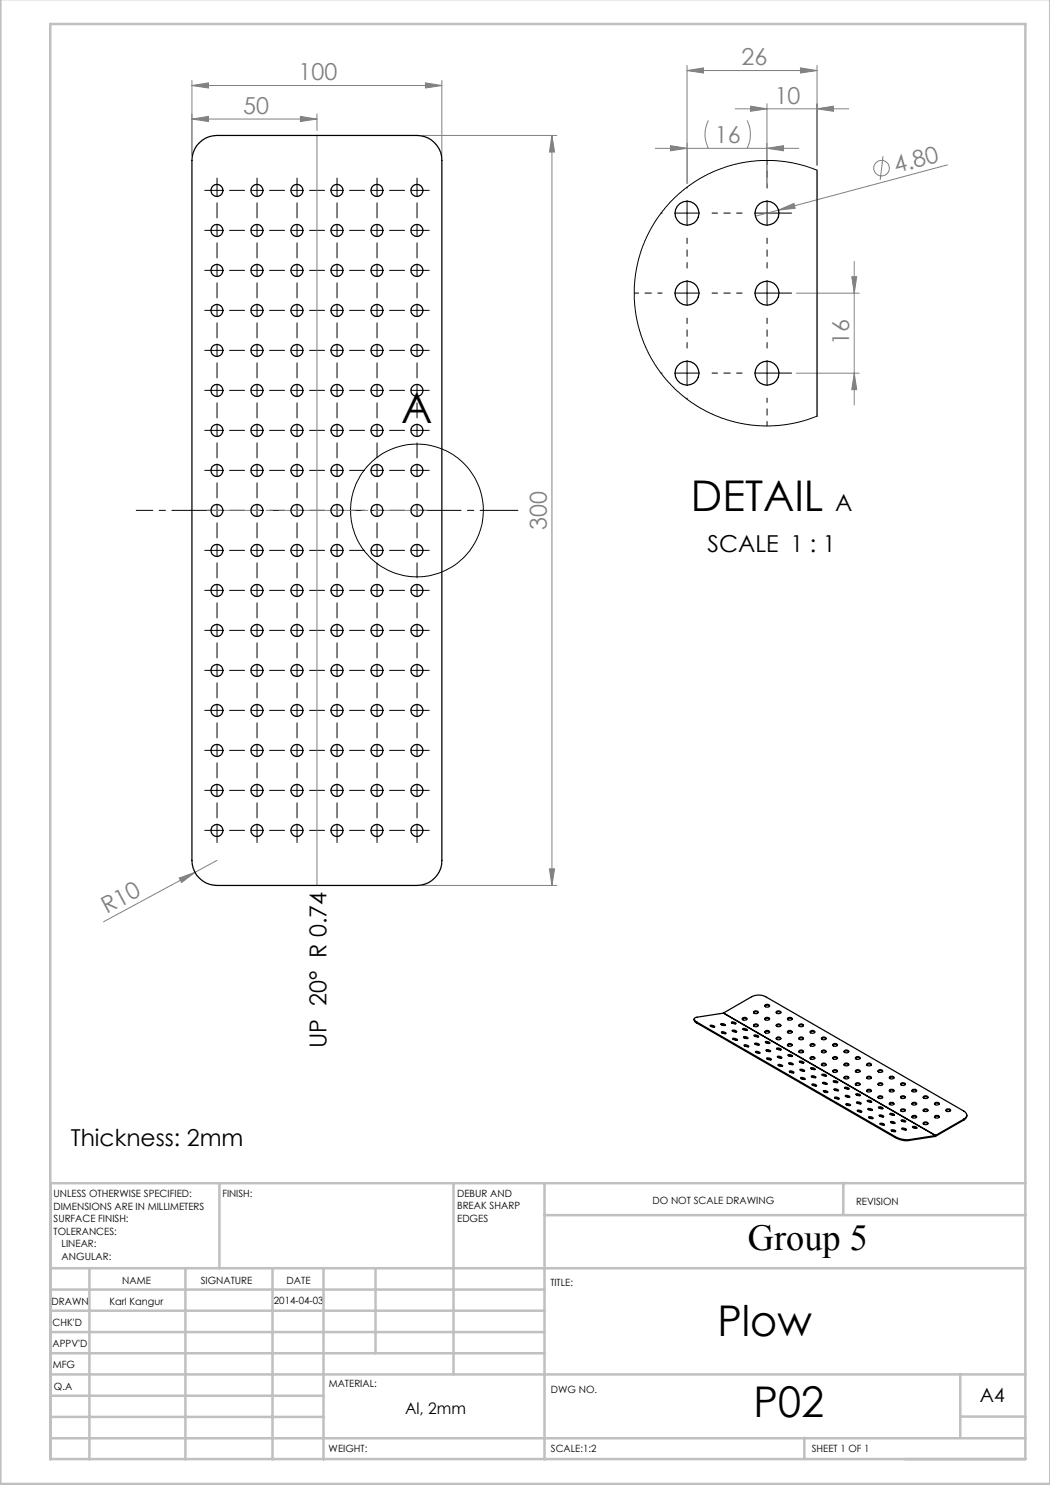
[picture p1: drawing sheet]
<svg xmlns="http://www.w3.org/2000/svg" width="210mm" height="297mm" viewBox="0 0 210 297" stroke-linecap="round" stroke-linejoin="round" font-family="sans-serif">
<g fill="none" stroke="#808080" stroke-width=".2">
<path d="M38.4 17.1l3.3-.5v1zM38.4 16.1v15M38.4 17.1h50M85.1 16.6l3.3 .5-3.3 .5zM88.4 16.1v15M137.4 14.1l3.3-.5v1zM137.4 13.1v23.6M137.4 14.1h26M160.1 13.6l3.3 .5-3.3 .5zM163.4 13.1v20M38.4 23.8l3.3-.5v1zM38.4 23.8h25"/>
<path d="M60.1 23.3l3.3 .5-3.3 .5zM63.4 27.1v150M63.4 22.8v3.3M84.4 27.1h27M110.4 27.1l.5 3.3h-1zM110.4 27.1v150M131.1 29.7h28.6M134.1 29.1l3.3 .6-3.3 .5zM141.7 24.1a6.1 6.1 0 0 0 0 5.6M147 21.8h22.8M149.4 24.1a6.4 6.4 0 0 1 0 5.6M150.1 21.2l3.3 .6-3.3 .5z"/>
<path d="M153.4 29.7l3.3-.6v1.1zM153.4 20.7v16M163.4 21.8l3.3-.6v1.1zM176.6 31.3l-.6 4.7M189.5 33l-33.8 9M155.7 42l3.1-1.3 .2 1zM155.7 42l-4.6 1.2M159.3 58.6h12.5M170.4 55.3h.9l-.4 3.3zM170.9 52.3v28.7M159.3 74.6h12.5M170.9 74.6l.4 3.3h-.9z"/>
<path d="M35.8 175.6l3.2-1.1-2.7 2zM39 174.5l-18.3 9.9M43.4 172.1l-4.4 2.4M84.4 177.1h27M109.9 173.8h1l-.5 3.3z"/>
<circle cx="176.3" cy="33.6" r="1.55"/>
</g>
<g fill="none" stroke="#000" stroke-width=".2">
<path d="M42.1 158.1h2.5M43.4 156.8v2.5"/>
<circle cx="83.4" cy="102.1" r="13.3"/>
</g>
<g fill="none" stroke="#000" stroke-width=".2" stroke-dasharray="15.2 1.3 1.3 1.3">
<path d="M42.2 38.1h-1.2M43.4 38.1h1.3M43.4 38.1v-1.3M43.4 38.1h-1.2M43.4 38.1v1.2M43.4 36.8v-1.2M45.9 38.1h3M51.4 38.1h1.3M51.4 38.1v-1.3M51.4 38.1h-1.2M51.4 38.1v1.2M51.4 36.8v-1.2"/>
<path d="M53.9 38.1h3M59.4 38.1h1.3M59.4 38.1v-1.3M59.4 38.1h-1.2M59.4 38.1v1.2M59.4 36.8v-1.2M61.9 38.1h3M67.4 38.1h1.3M67.4 38.1v-1.3M67.4 38.1h-1.2M67.4 38.1v1.2M67.4 36.8v-1.2"/>
<path d="M69.9 38.1h3M75.4 38.1h1.3M75.4 38.1v-1.3M75.4 38.1h-1.2M75.4 38.1v1.2M75.4 36.8v-1.2M77.9 38.1h3M83.4 38.1h1.3M83.4 38.1v-1.3M83.4 38.1h-1.2M83.4 38.1v1.2M83.4 36.8v-1.2"/>
<path d="M84.7 38.1h1.2M137.4 37.4v.2M42.2 54.1h-1.2M42.2 46.1h-1.2M43.4 54.1h1.3M43.4 54.1v-1.3M43.4 54.1h-1.2M43.4 54.1v1.2M43.4 46.1h1.3M43.4 46.1v-1.3M43.4 46.1h-1.2M43.4 46.1v1.2"/>
<path d="M43.4 40.6v3M43.4 48.6v3M43.4 56.6v3M45.9 46.1h3M45.9 54.1h3M51.4 54.1h1.3M51.4 54.1v-1.3M51.4 54.1h-1.2M51.4 54.1v1.2M51.4 46.1h1.3M51.4 46.1v-1.3M51.4 46.1h-1.2"/>
<path d="M51.4 46.1v1.2M51.4 40.6v3M51.4 48.6v3M51.4 56.6v3M53.9 46.1h3M53.9 54.1h3M59.4 54.1h1.3M59.4 54.1v-1.3M59.4 54.1h-1.2M59.4 54.1v1.2M59.4 46.1h1.3M59.4 46.1v-1.3"/>
<path d="M59.4 46.1h-1.2M59.4 46.1v1.2M59.4 40.6v3M59.4 48.6v3M59.4 56.6v3M61.9 46.1h3M61.9 54.1h3M67.4 54.1h1.3M67.4 54.1v-1.3M67.4 54.1h-1.2M67.4 54.1v1.2M67.4 46.1h1.3"/>
<path d="M67.4 46.1v-1.3M67.4 46.1h-1.2M67.4 46.1v1.2M67.4 40.6v3M67.4 48.6v3M67.4 56.6v3M69.9 46.1h3M69.9 54.1h3M75.4 54.1h1.3M75.4 54.1v-1.3M75.4 54.1h-1.2M75.4 54.1v1.2"/>
<path d="M75.4 46.1h1.3M75.4 46.1v-1.3M75.4 46.1h-1.2M75.4 46.1v1.2M75.4 40.6v3M75.4 48.6v3M75.4 56.6v3M77.9 46.1h3M77.9 54.1h3M83.4 54.1h1.3M83.4 54.1v-1.3M83.4 54.1h-1.2"/>
<path d="M83.4 54.1v1.2M83.4 46.1h1.3M83.4 46.1v-1.3M83.4 46.1h-1.2M83.4 46.1v1.2M83.4 40.6v3M83.4 48.6v3M83.4 56.6v3M84.7 54.1h1.2M84.7 46.1h1.2M132.2 42.6h.2M137.4 58.6h2.5"/>
<path d="M137.4 58.6v-2.5M137.4 58.6h-2.5M137.4 58.6v2.5M137.4 42.6h2.5M137.4 42.6v-2.5M137.4 42.6h-2.5M137.4 42.6v2.5M153.4 58.6h2.5M153.4 58.6v-2.5M153.4 58.6h-2.5M153.4 58.6v2.5M153.4 42.6h2.5"/>
<path d="M153.4 42.6v-2.5M153.4 42.6h-2.5M153.4 42.6v2.5M155.9 58.6h2.4M155.9 42.6h2.4M42.2 78.1h-1.2M42.2 70.1h-1.2M42.2 62.1h-1.2M43.4 78.1h1.3M43.4 78.1v-1.3M43.4 78.1h-1.2M43.4 78.1v1.2"/>
<path d="M43.4 70.1h1.3M43.4 70.1v-1.3M43.4 70.1h-1.2M43.4 70.1v1.2M43.4 62.1h1.3M43.4 62.1v-1.3M43.4 62.1h-1.2M43.4 62.1v1.2M43.4 64.6v3M43.4 72.6v3M45.9 62.1h3M45.9 70.1h3"/>
<path d="M45.9 78.1h3M51.4 78.1h1.3M51.4 78.1v-1.3M51.4 78.1h-1.2M51.4 78.1v1.2M51.4 70.1h1.3M51.4 70.1v-1.3M51.4 70.1h-1.2M51.4 70.1v1.2M51.4 62.1h1.3M51.4 62.1v-1.3M51.4 62.1h-1.2"/>
<path d="M51.4 62.1v1.2M51.4 64.6v3M51.4 72.6v3M53.9 62.1h3M53.9 70.1h3M53.9 78.1h3M59.4 78.1h1.3M59.4 78.1v-1.3M59.4 78.1h-1.2M59.4 78.1v1.2M59.4 70.1h1.3M59.4 70.1v-1.3"/>
<path d="M59.4 70.1h-1.2M59.4 70.1v1.2M59.4 62.1h1.3M59.4 62.1v-1.3M59.4 62.1h-1.2M59.4 62.1v1.2M59.4 64.6v3M59.4 72.6v3M61.9 62.1h3M61.9 70.1h3M61.9 78.1h3M67.4 78.1h1.3"/>
<path d="M67.4 78.1v-1.3M67.4 78.1h-1.2M67.4 78.1v1.2M67.4 70.1h1.3M67.4 70.1v-1.3M67.4 70.1h-1.2M67.4 70.1v1.2M67.4 62.1h1.3M67.4 62.1v-1.3M67.4 62.1h-1.2M67.4 62.1v1.2M67.4 64.6v3"/>
<path d="M67.4 72.6v3M69.9 62.1h3M69.9 70.1h3M69.9 78.1h3M75.4 78.1h1.3M75.4 78.1v-1.3M75.4 78.1h-1.2M75.4 78.1v1.2M75.4 70.1h1.3M75.4 70.1v-1.3M75.4 70.1h-1.2M75.4 70.1v1.2"/>
<path d="M75.4 62.1h1.3M75.4 62.1v-1.3M75.4 62.1h-1.2M75.4 62.1v1.2M75.4 64.6v3M75.4 72.6v3M77.9 62.1h3M77.9 70.1h3M77.9 78.1h3M83.4 78.1h1.3M83.4 78.1v-1.3M83.4 78.1h-1.2"/>
<path d="M83.4 78.1v1.2M83.4 70.1h1.3M83.4 70.1v-1.3M83.4 70.1h-1.2M83.4 70.1v1.2M83.4 62.1h1.3M83.4 62.1v-1.3M83.4 62.1h-1.2M83.4 62.1v1.2M83.4 64.6v3M83.4 72.6v3M84.7 78.1h1.2"/>
<path d="M84.7 70.1h1.2M84.7 62.1h1.2M132.2 74.6h.2M137.4 74.6h2.5M137.4 74.6v-2.5M137.4 74.6h-2.5M137.4 74.6v2.5M137.4 79.6v.2M153.4 74.6h2.5M153.4 74.6v-2.5M153.4 74.6h-2.5M153.4 74.6v2.5"/>
<path d="M155.9 74.6h2.4M42.2 94.1h-1.2M42.2 86.1h-1.2M43.4 94.1h1.3M43.4 94.1v-1.3M43.4 94.1h-1.2M43.4 94.1v1.2M43.4 86.1h1.3M43.4 86.1v-1.3M43.4 86.1h-1.2M43.4 86.1v1.2M43.4 80.6v3"/>
<path d="M43.4 88.6v3M43.4 96.6v3M45.9 86.1h3M45.9 94.1h3M51.4 94.1h1.3M51.4 94.1v-1.3M51.4 94.1h-1.2M51.4 94.1v1.2M51.4 86.1h1.3M51.4 86.1v-1.3M51.4 86.1h-1.2M51.4 86.1v1.2"/>
<path d="M51.4 80.6v3M51.4 88.6v3M51.4 96.6v3M53.9 86.1h3M53.9 94.1h3M59.4 94.1h1.3M59.4 94.1v-1.3M59.4 94.1h-1.2M59.4 94.1v1.2M59.4 86.1h1.3M59.4 86.1v-1.3M59.4 86.1h-1.2"/>
<path d="M59.4 86.1v1.2M59.4 80.6v3M59.4 88.6v3M59.4 96.6v3M61.9 86.1h3M61.9 94.1h3M67.4 94.1h1.3M67.4 94.1v-1.3M67.4 94.1h-1.2M67.4 94.1v1.2M67.4 86.1h1.3M67.4 86.1v-1.3"/>
<path d="M67.4 86.1h-1.2M67.4 86.1v1.2M67.4 80.6v3M67.4 88.6v3M67.4 96.6v3M69.9 86.1h3M69.9 94.1h3M75.4 94.1h1.3M75.4 94.1v-1.3M75.4 94.1h-1.2M75.4 94.1v1.2M75.4 86.1h1.3"/>
<path d="M75.4 86.1v-1.3M75.4 86.1h-1.2M75.4 86.1v1.2M75.4 80.6v3M75.4 88.6v3M75.4 96.6v3M77.9 86.1h3M77.9 94.1h3M83.4 94.1h1.3M83.4 94.1v-1.3M83.4 94.1h-1.2M83.4 94.1v1.2"/>
<path d="M83.4 86.1h1.3M83.4 86.1v-1.3M83.4 86.1h-1.2M83.4 86.1v1.2M83.4 80.6v3M83.4 88.6v3M83.4 96.6v3M84.7 94.1h1.2M84.7 86.1h1.2M42.2 118.1h-1.2M42.2 110.1h-1.2M43.4 118.1h1.3"/>
<path d="M43.4 118.1v-1.3M43.4 118.1h-1.2M43.4 118.1v1.2M43.4 110.1h1.3M43.4 110.1v-1.3M43.4 110.1h-1.2M43.4 110.1v1.2M43.4 102.1h1.3M43.4 102.1v-1.3M43.4 102.1h-1.2M43.4 102.1v1.2M43.4 104.6v3"/>
<path d="M43.4 112.6v3M45.9 102.1h3M45.9 110.1h3M45.9 118.1h3M51.4 118.1h1.3M51.4 118.1v-1.3M51.4 118.1h-1.2M51.4 118.1v1.2M51.4 110.1h1.3M51.4 110.1v-1.3M51.4 110.1h-1.2M51.4 110.1v1.2"/>
<path d="M51.4 102.1h1.3M51.4 102.1v-1.3M51.4 102.1h-1.2M51.4 102.1v1.2M51.4 104.6v3M51.4 112.6v3M53.9 102.1h3M53.9 110.1h3M53.9 118.1h3M59.4 118.1h1.3M59.4 118.1v-1.3M59.4 118.1h-1.2"/>
<path d="M59.4 118.1v1.2M59.4 110.1h1.3M59.4 110.1v-1.3M59.4 110.1h-1.2M59.4 110.1v1.2M59.4 102.1h1.3M59.4 102.1v-1.3M59.4 102.1h-1.2M59.4 102.1v1.2M59.4 104.6v3M59.4 112.6v3M61.9 102.1h3"/>
<path d="M61.9 110.1h3M61.9 118.1h3M67.4 118.1h1.3M67.4 118.1v-1.3M67.4 118.1h-1.2M67.4 118.1v1.2M67.4 110.1h1.3M67.4 110.1v-1.3M67.4 110.1h-1.2M67.4 110.1v1.2M67.4 102.1h1.3M67.4 102.1v-1.3"/>
<path d="M67.4 102.1h-1.2M67.4 102.1v1.2M67.4 104.6v3M67.4 112.6v3M69.9 102.1h3M69.9 110.1h3M69.9 118.1h3M75.4 118.1h1.3M75.4 118.1v-1.3M75.4 118.1h-1.2M75.4 118.1v1.2M75.4 110.1h1.3"/>
<path d="M75.4 110.1v-1.3M75.4 110.1h-1.2M75.4 110.1v1.2M75.4 102.1h1.3M75.4 102.1v-1.3M75.4 102.1h-1.2M75.4 102.1v1.2M75.4 104.6v3M75.4 112.6v3M77.9 102.1h3M77.9 110.1h3M77.9 118.1h3"/>
<path d="M83.4 118.1h1.3M83.4 118.1v-1.3M83.4 118.1h-1.2M83.4 118.1v1.2M83.4 110.1h1.3M83.4 110.1v-1.3M83.4 110.1h-1.2M83.4 110.1v1.2M83.4 102.1h1.3M83.4 102.1v-1.3M83.4 102.1h-1.2M83.4 102.1v1.2"/>
<path d="M83.4 104.6v3M83.4 112.6v3M84.7 118.1h1.2M84.7 110.1h1.2M42.2 134.1h-1.2M42.2 126.1h-1.2M43.4 134.1h1.3M43.4 134.1v-1.3M43.4 134.1h-1.2M43.4 134.1v1.2M43.4 126.1h1.3M43.4 126.1v-1.3"/>
<path d="M43.4 126.1h-1.2M43.4 126.1v1.2M43.4 120.6v3M43.4 128.6v3M43.4 136.6v3M45.9 126.1h3M45.9 134.1h3M51.4 134.1h1.3M51.4 134.1v-1.3M51.4 134.1h-1.2M51.4 134.1v1.2M51.4 126.1h1.3"/>
<path d="M51.4 126.1v-1.3M51.4 126.1h-1.2M51.4 126.1v1.2M51.4 120.6v3M51.4 128.6v3M51.4 136.6v3M53.9 126.1h3M53.9 134.1h3M59.4 134.1h1.3M59.4 134.1v-1.3M59.4 134.1h-1.2M59.4 134.1v1.2"/>
<path d="M59.4 126.1h1.3M59.4 126.1v-1.3M59.4 126.1h-1.2M59.4 126.1v1.2M59.4 120.6v3M59.4 128.6v3M59.4 136.6v3M61.9 126.1h3M61.9 134.1h3M67.4 134.1h1.3M67.4 134.1v-1.3M67.4 134.1h-1.2"/>
<path d="M67.4 134.1v1.2M67.4 126.1h1.3M67.4 126.1v-1.3M67.4 126.1h-1.2M67.4 126.1v1.2M67.4 120.6v3M67.4 128.6v3M67.4 136.6v3M69.9 126.1h3M69.9 134.1h3M75.4 134.1h1.3M75.4 134.1v-1.3"/>
<path d="M75.4 134.1h-1.2M75.4 134.1v1.2M75.4 126.1h1.3M75.4 126.1v-1.3M75.4 126.1h-1.2M75.4 126.1v1.2M75.4 120.6v3M75.4 128.6v3M75.4 136.6v3M77.9 126.1h3M77.9 134.1h3M83.4 134.1h1.3"/>
<path d="M83.4 134.1v-1.3M83.4 134.1h-1.2M83.4 134.1v1.2M83.4 126.1h1.3M83.4 126.1v-1.3M83.4 126.1h-1.2M83.4 126.1v1.2M83.4 120.6v3M83.4 128.6v3M83.4 136.6v3M84.7 134.1h1.2M84.7 126.1h1.2"/>
<path d="M42.2 158.1h-1.2M42.2 150.1h-1.2M42.2 142.1h-1.2M43.4 150.1h1.3M43.4 150.1v-1.3M43.4 150.1h-1.2M43.4 150.1v1.2M43.4 142.1h1.3M43.4 142.1v-1.3M43.4 142.1h-1.2M43.4 142.1v1.2M43.4 144.6v3"/>
<path d="M43.4 152.6v3M45.9 142.1h3M45.9 150.1h3M45.9 158.1h3M51.4 158.1h1.3M51.4 158.1v-1.3M51.4 158.1h-1.2M51.4 158.1v1.2M51.4 150.1h1.3M51.4 150.1v-1.3M51.4 150.1h-1.2M51.4 150.1v1.2"/>
<path d="M51.4 142.1h1.3M51.4 142.1v-1.3M51.4 142.1h-1.2M51.4 142.1v1.2M51.4 144.6v3M51.4 152.6v3M53.9 142.1h3M53.9 150.1h3M53.9 158.1h3M59.4 158.1h1.3M59.4 158.1v-1.3M59.4 158.1h-1.2"/>
<path d="M59.4 158.1v1.2M59.4 150.1h1.3M59.4 150.1v-1.3M59.4 150.1h-1.2M59.4 150.1v1.2M59.4 142.1h1.3M59.4 142.1v-1.3M59.4 142.1h-1.2M59.4 142.1v1.2M59.4 144.6v3M59.4 152.6v3M61.9 142.1h3"/>
<path d="M61.9 150.1h3M61.9 158.1h3M67.4 158.1h1.3M67.4 158.1v-1.3M67.4 158.1h-1.2M67.4 158.1v1.2M67.4 150.1h1.3M67.4 150.1v-1.3M67.4 150.1h-1.2M67.4 150.1v1.2M67.4 142.1h1.3M67.4 142.1v-1.3"/>
<path d="M67.4 142.1h-1.2M67.4 142.1v1.2M67.4 144.6v3M67.4 152.6v3M69.9 142.1h3M69.9 150.1h3M69.9 158.1h3M75.4 158.1h1.3M75.4 158.1v-1.3M75.4 158.1h-1.2M75.4 158.1v1.2M75.4 150.1h1.3"/>
<path d="M75.4 150.1v-1.3M75.4 150.1h-1.2M75.4 150.1v1.2M75.4 142.1h1.3M75.4 142.1v-1.3M75.4 142.1h-1.2M75.4 142.1v1.2M75.4 144.6v3M75.4 152.6v3M77.9 142.1h3M77.9 150.1h3M77.9 158.1h3"/>
<path d="M83.4 158.1h1.3M83.4 158.1v-1.3M83.4 158.1h-1.2M83.4 158.1v1.2M83.4 150.1h1.3M83.4 150.1v-1.3M83.4 150.1h-1.2M83.4 150.1v1.2M83.4 142.1h1.3M83.4 142.1v-1.3M83.4 142.1h-1.2M83.4 142.1v1.2"/>
<path d="M83.4 144.6v3M83.4 152.6v3M84.7 158.1h1.2M84.7 150.1h1.2M84.7 142.1h1.2M42.2 166.1h-1.2M43.4 166.1h1.3M43.4 166.1v-1.3M43.4 166.1h-1.2M43.4 166.1v1.2M43.4 167.3v1.2M43.4 160.6v3"/>
<path d="M45.9 166.1h3M51.4 166.1h1.3M51.4 166.1v-1.3M51.4 166.1h-1.2M51.4 166.1v1.2M51.4 167.3v1.2M51.4 160.6v3M53.9 166.1h3M59.4 166.1h1.3M59.4 166.1v-1.3M59.4 166.1h-1.2M59.4 166.1v1.2"/>
<path d="M59.4 167.3v1.2M59.4 160.6v3M61.9 166.1h3M67.4 166.1h1.3M67.4 166.1v-1.3M67.4 166.1h-1.2M67.4 166.1v1.2M67.4 167.3v1.2M67.4 160.6v3M69.9 166.1h3M75.4 166.1h1.3M75.4 166.1v-1.3"/>
<path d="M75.4 166.1h-1.2M75.4 166.1v1.2M75.4 167.3v1.2M75.4 160.6v3M77.9 166.1h3M83.4 166.1h1.3M83.4 166.1v-1.3M83.4 166.1h-1.2M83.4 166.1v1.2M83.4 167.3v1.2M83.4 160.6v3M84.7 166.1h1.2"/>
</g>
<path d="M137.4 47.6v6M142.4 42.6h6M142.4 58.6h6M153.4 47.6v6M137.4 63.6v6M142.4 74.6h6M153.4 63.6v6" fill="none" stroke="#000" stroke-width=".2" stroke-dasharray="15.2 1.3 1.3 1.3" stroke-dashoffset="14.1"/>
<path d="M153.4 32.1v5.5M126.9 58.6h5.5M153.4 79.6v5.6" fill="none" stroke="#000" stroke-width=".2" stroke-dasharray="15.2 1.3 1.3 1.3" stroke-dashoffset="14.4"/>
<path d="M42.2 102.1h-15" fill="none" stroke="#000" stroke-width=".2" stroke-dasharray="15.2 1.3 1.3 1.3" stroke-dashoffset="7.5"/>
<path d="M84.7 102.1h18.9" fill="none" stroke="#000" stroke-width=".2" stroke-dasharray="15.2 1.3 1.3 1.3" stroke-dashoffset="7.7"/>
<path d="M41.4 102.1h44" fill="none" stroke="#808080" stroke-width=".2" stroke-dasharray="15.2 1.3 1.3 1.3" stroke-dashoffset="4.7"/>
<g fill="none" stroke="#c0c0c0" stroke-width=".5">
<path d="M.1 -.1v296.9h209.9v-296.9M10.1 4.8h195v287h-195zM43.9 236.6v17M90.7 236.6v38.3M108.9 236.6v55.3M168.7 236.6v6.3M205.1 236.6h-195v55.3M10.1 253.6h195M10.1 257.9h98.8M17.9 253.6v38.3M37.1 253.6v38.3M54.5 253.6v38.3"/>
<path d="M64.7 253.6v38.3M75.1 253.6v17M108.9 243h96.2M10.1 270.6h98.8M10.1 266.4h98.8M10.1 262.1h98.8M10.1 279.1h54.6M10.1 274.9h195M192.1 274.8v12.7M10.1 287.7h195M10.1 283.4h54.6M160.9 287.5v4.3"/>
<path d="M192.1 283.3h13"/>
</g>
<g fill="#808080">
<path d="M155.7 42l3.1-1.3 .2 1z"/>
<path d="M35.8 175.6l3.2-1.1-2.7 2z"/>
<path d="M38.4 17.1l3.3-.5v1zM85.1 16.6l3.3 .5-3.3 .5z"/>
<path d="M163.4 21.8l3.3-.6v1.1zM150.1 21.2l3.3 .6-3.3 .5zM160.1 13.6l3.3 .5-3.3 .5zM137.4 14.1l3.3-.5v1z"/>
<path d="M153.4 29.7l3.3-.6v1.1zM134.1 29.1l3.3 .6-3.3 .5z"/>
<path d="M110.4 27.1l.5 3.3h-1zM109.9 173.8h1l-.5 3.3z"/>
<path d="M170.9 74.6l.4 3.3h-.9zM170.4 55.3h.9l-.4 3.3z"/>
<path d="M38.4 23.8l3.3-.5v1zM60.1 23.3l3.3 .5-3.3 .5z"/>
</g>
<g fill="none" stroke="#000" stroke-width=".25">
<path d="M39.9 28.6a4.8 4.8 0 0 1 3.5-1.5h40a5 5 0 0 1 5 5v140a5 5 0 0 1-5 5h-40a5.1 5.1 0 0 1-5-5v-140a4.9 4.9 0 0 1 1.5-3.5zM163.4 34v49.3M138.9 203.8v.3l.5 .5M139.4 204.6l39.6 22.9M139.5 204.5l39.6 22.8M139.5 204.5l-.1 .1M142 205.1l.3-.1a.53 .53 0 0 1 .6 .4l-.6-.1zM142.1 205.2l.7 .2M144.1 204.8l.3-.1a.48 .48 0 0 1 .6 .4l-.6-.1zM144.2 204.9l.8 .2M144.3 206.4l.2-.1a.53 .53 0 0 1 .7 .4h-.6zM144.4 206.5l.7 .2"/>
<path d="M144.7 202.6l-5.3 .8a.45 .45 0 0 0-.6 .4 .45 .45 0 0 0 .5 .5l.2 .2M144.7 202.6l42.4 24.5M144.7 202.6h.1M144.7 202.6l5.6-3.2a3 3 0 0 1 2.8 0l39.7 22.8a.85 .85 0 0 1 .6 .8 .85 .85 0 0 1-.6 .8M146.3 204.4h.2a.54 .54 0 0 1 .7 .3l-.2 .1a.53 .53 0 0 1-.7-.4zM146.3 204.6l.8 .1M146.4 206.1l.2-.1a.5 .5 0 0 1 .7 .4l-.6-.1zM146.5 206.2l.7 .2M146.6 207.7l.2-.1a.53 .53 0 0 1 .6 .4l-.2 .1a.54 .54 0 0 1-.6-.4zM146.6 207.9l.8 .1M148.4 203.8a.67 .67 0 0 1 1 0M148.5 203.6a.59 .59 0 0 1 .9 .2 .49 .49 0 0 1-.5 .3 .49 .49 0 0 1-.4-.5z"/>
<path d="M148.6 205.7h.2a.54 .54 0 0 1 .6 .4l-.6-.1zM148.6 205.9l.8 .2M148.7 207.4l.2-.1a.5 .5 0 0 1 .7 .4h-.2a.48 .48 0 0 1-.7-.3zM148.7 207.5l.8 .2M148.8 209l.2-.1a.54 .54 0 0 1 .7 .4h-.6zM148.9 209.2l.7 .2M150.7 205.1a.67 .67 0 0 1 .9 0M150.7 202.5a.67 .67 0 0 1 .9 0M150.7 202.3a.46 .46 0 0 1 .6-.2 .46 .46 0 0 1 .3 .5 .47 .47 0 0 1-.5 .2 .47 .47 0 0 1-.4-.5zM150.7 205a.45 .45 0 0 1 .6-.3 .45 .45 0 0 1 .3 .5 .47 .47 0 0 1-.5 .2 .47 .47 0 0 1-.4-.4zM150.8 207h.3a.53 .53 0 0 1 .6 .4h-.2a.47 .47 0 0 1-.7-.4zM150.8 207.2l.8 .2"/>
<path d="M151 208.7l.2-.1a.5 .5 0 0 1 .6 .4h-.2a.48 .48 0 0 1-.6-.3zM151 208.8l.8 .2M151.1 210.3h.2a.54 .54 0 0 1 .7 .3h-.7zM151.1 210.5l.8 .2M153 201a.49 .49 0 0 1 .5-.2 .49 .49 0 0 1 .4 .5 .49 .49 0 0 1-.6 .2 .49 .49 0 0 1-.3-.5zM153 203.6a.49 .49 0 0 1 .5-.1 .49 .49 0 0 1 .4 .4 .49 .49 0 0 1-.6 .2 .49 .49 0 0 1-.3-.5zM153 206.3a.48 .48 0 0 1 .5-.2 .48 .48 0 0 1 .4 .4 .49 .49 0 0 1-.5 .2 .49 .49 0 0 1-.4-.4zM153 206.4a.66 .66 0 0 1 .9 0M153 203.8a.66 .66 0 0 1 .9 0M153 201.2a.66 .66 0 0 1 .9 0M153.1 208.3h.2a.53 .53 0 0 1 .7 .4h-.3a.47 .47 0 0 1-.6-.4zM153.1 208.5l.8 .2"/>
<path d="M153.2 210l.3-.1a.37 .37 0 0 1 .4 0 .37 .37 0 0 1 .1 .4h-.5zM153.2 210.1l.8 .2M153.4 211.6h.2a.54 .54 0 0 1 .6 .3l-.2 .1a.47 .47 0 0 1-.6-.4zM153.4 211.8l.8 .2M155.3 207.7a.67 .67 0 0 1 .9 0M155.3 205.1a.67 .67 0 0 1 .9 0M155.3 202.5a.67 .67 0 0 1 .9 0M155.3 202.3a.47 .47 0 0 1 .5-.1 .47 .47 0 0 1 .3 .4 .46 .46 0 0 1-.5 .2 .46 .46 0 0 1-.3-.5zM155.3 205a.46 .46 0 0 1 .5-.2 .46 .46 0 0 1 .3 .4 .46 .46 0 0 1-.5 .2 .46 .46 0 0 1-.3-.4zM155.3 207.6a.46 .46 0 0 1 .5-.2 .46 .46 0 0 1 .3 .4 .46 .46 0 0 1-.5 .2 .46 .46 0 0 1-.3-.4zM155.3 209.7l.3-.1a.53 .53 0 0 1 .6 .4h-.4zM155.4 209.8l.7 .2"/>
<path d="M155.5 211.3l.2-.1a.37 .37 0 0 1 .4 0 .37 .37 0 0 1 .2 .4h-.6zM155.5 211.4l.8 .2M155.6 212.9h.3a.53 .53 0 0 1 .6 .4h-.2a.47 .47 0 0 1-.7-.4zM155.6 213.1l.8 .2M157.5 209.1a.67 .67 0 0 1 .9 0M157.5 206.4a.67 .67 0 0 1 .9 0M157.5 203.8a.67 .67 0 0 1 .9 0M157.6 210.9h.2a.53 .53 0 0 1 .7 .4h-.2a.49 .49 0 0 1-.7-.4zM157.6 203.5a.47 .47 0 0 1 .5 0 .47 .47 0 0 1 .3 .4 .59 .59 0 0 1-.9-.2zM157.6 206.2a.39 .39 0 0 1 .6-.1 .39 .39 0 0 1 .1 .5 .45 .45 0 0 1-.7-.3zM157.6 208.8a.39 .39 0 0 1 .6-.1 .39 .39 0 0 1 .1 .5 .45 .45 0 0 1-.7-.3zM157.7 211.1l.7 .2"/>
<path d="M157.8 212.6l.2-.1a.37 .37 0 0 1 .4 .1 .37 .37 0 0 1 .1 .3h-.1a.5 .5 0 0 1-.6-.3zM157.8 212.7l.7 .2M157.9 214.2h.2a.53 .53 0 0 1 .6 .4h-.2a.47 .47 0 0 1-.6-.4zM157.9 214.4l.8 .2M159.7 205a.49 .49 0 0 1 .6-.2 .49 .49 0 0 1 .4 .4 .59 .59 0 0 1-1-.2zM159.7 207.6a.49 .49 0 0 1 .6-.2 .49 .49 0 0 1 .4 .4 .59 .59 0 0 1-1-.2zM159.7 210.3a.49 .49 0 0 1 .6-.3 .49 .49 0 0 1 .4 .4 .59 .59 0 0 1-1-.1zM159.8 210.4a.67 .67 0 0 1 .9 0M159.8 207.7a.67 .67 0 0 1 .9 0M159.8 205.1a.67 .67 0 0 1 .9 0M159.9 212.2h.2a.46 .46 0 0 1 .6 .4h-.2a.43 .43 0 0 1-.6-.4zM159.9 212.4l.8 .2"/>
<path d="M160 213.9h.2a.47 .47 0 0 1 .7 .3h-.2a.5 .5 0 0 1-.7-.3zM160.1 214l.7 .2M160.2 215.5h.2a.53 .53 0 0 1 .6 .4h-.2a.49 .49 0 0 1-.6-.4zM160.2 215.7l.7 .2M162 211.7a.6 .6 0 0 1 .9 0M162 209.1a.67 .67 0 0 1 .9 0M162 206.4a.67 .67 0 0 1 .9 0M162.1 206.2a.4 .4 0 0 1 .6-.2 .4 .4 0 0 1 .1 .6 .47 .47 0 0 1-.7-.3zM162.1 208.8a.4 .4 0 0 1 .6-.2 .4 .4 0 0 1 .1 .6 .47 .47 0 0 1-.7-.3zM162.1 211.4a.4 .4 0 0 1 .6-.1 .4 .4 0 0 1 .1 .5 .47 .47 0 0 1-.7-.3zM162.2 213.5h.1a.5 .5 0 0 1 .7 .4h-.2a.47 .47 0 0 1-.6-.4zM162.2 213.7l.7 .2"/>
<path d="M162.2 215.2h.3a.43 .43 0 0 1 .6 .3h-.6zM162.3 215.3l.8 .2M162.4 216.8h.2a.53 .53 0 0 1 .7 .4h-.2a.49 .49 0 0 1-.7-.4zM162.5 217l.7 .2M164.3 213a.6 .6 0 0 1 .9 0M164.3 210.4a.67 .67 0 0 1 .9 0M164.3 207.7a.67 .67 0 0 1 .9 0M164.3 207.6a.46 .46 0 0 1 .5-.2 .46 .46 0 0 1 .4 .4 .47 .47 0 0 1-.5 .2 .47 .47 0 0 1-.4-.4zM164.3 210.2a.46 .46 0 0 1 .5-.2 .46 .46 0 0 1 .4 .4 .47 .47 0 0 1-.5 .2 .47 .47 0 0 1-.4-.4zM164.3 212.8a.46 .46 0 0 1 .5-.2 .46 .46 0 0 1 .4 .4 .47 .47 0 0 1-.5 .2 .47 .47 0 0 1-.4-.4zM164.4 214.8h.2a.5 .5 0 0 1 .7 .4h-.2a.47 .47 0 0 1-.7-.4zM164.4 215l.8 .2"/>
<path d="M164.6 216.5h.1a.49 .49 0 0 1 .7 .3h-.2a.48 .48 0 0 1-.6-.3zM164.6 216.6l.7 .2M164.6 218.2l.3-.1a.43 .43 0 0 1 .6 .4h-.4zM164.7 218.3l.8 .2M166.5 214.3a.6 .6 0 0 1 1 0M166.5 211.7a.6 .6 0 0 1 1 0M166.5 209.1a.67 .67 0 0 1 1 0M166.6 208.9a.45 .45 0 0 1 .5-.2 .45 .45 0 0 1 .3 .4 .47 .47 0 0 1-.5 .2 .47 .47 0 0 1-.3-.4zM166.6 211.5a.45 .45 0 0 1 .5-.2 .45 .45 0 0 1 .3 .4 .47 .47 0 0 1-.5 .2 .47 .47 0 0 1-.3-.4zM166.6 214.1a.45 .45 0 0 1 .5-.2 .45 .45 0 0 1 .3 .4 .47 .47 0 0 1-.5 .2 .47 .47 0 0 1-.3-.4zM166.7 216.1h.2a.48 .48 0 0 1 .6 .4h-.2a.47 .47 0 0 1-.6-.4zM166.7 216.3l.8 .2"/>
<path d="M166.8 217.8h.2a.49 .49 0 0 1 .7 .4l-.7-.1zM166.8 217.9l.8 .3M167 219.4h.1a.5 .5 0 0 1 .7 .4h-.2a.47 .47 0 0 1-.6-.4zM167 219.6l.7 .2M168.8 215.6a.6 .6 0 0 1 .9 0M168.8 213a.6 .6 0 0 1 .9 0M168.8 210.4a.67 .67 0 0 1 .9 0M168.8 210.2a.48 .48 0 0 1 .6-.2 .48 .48 0 0 1 .3 .4 .49 .49 0 0 1-.5 .2 .49 .49 0 0 1-.4-.4zM168.8 212.8a.48 .48 0 0 1 .6-.2 .48 .48 0 0 1 .3 .4 .49 .49 0 0 1-.5 .2 .49 .49 0 0 1-.4-.4zM168.8 215.4a.48 .48 0 0 1 .6-.2 .48 .48 0 0 1 .3 .4 .49 .49 0 0 1-.5 .2 .49 .49 0 0 1-.4-.4zM168.9 217.4h.3a.48 .48 0 0 1 .6 .4h-.2a.47 .47 0 0 1-.7-.4zM169 217.6l.7 .2"/>
<path d="M169.1 219.1h.2a.37 .37 0 0 1 .4 0 .37 .37 0 0 1 .2 .4h-.2a.53 .53 0 0 1-.6-.4zM169.1 219.2l.8 .3M171.1 211.6a.49 .49 0 0 1 .5-.3 .49 .49 0 0 1 .4 .4 .59 .59 0 0 1-.9-.1zM171.1 214.2a.5 .5 0 0 1 .5-.3 .5 .5 0 0 1 .4 .4 .59 .59 0 0 1-.9-.1zM171.1 216.8a.5 .5 0 0 1 .5-.2 .5 .5 0 0 1 .4 .4 .59 .59 0 0 1-.9-.2zM171.1 216.9a.6 .6 0 0 1 .9 0M171.1 214.3a.6 .6 0 0 1 .9 0M171.1 211.7a.6 .6 0 0 1 .9 0M171.2 218.8h.2a.48 .48 0 0 1 .6 .3h-.1a.49 .49 0 0 1-.7-.3zM171.2 218.9l.8 .2M173.4 218.2a.6 .6 0 0 1 .9 0M173.4 215.6a.6 .6 0 0 1 .9 0"/>
<path d="M173.4 213a.6 .6 0 0 1 .9 0M173.5 212.7a.39 .39 0 0 1 .5-.1 .39 .39 0 0 1 .1 .5 .45 .45 0 0 1-.7-.3zM173.5 215.3a.45 .45 0 0 1 .5-.1 .45 .45 0 0 1 .2 .4 .59 .59 0 0 1-.9-.1zM173.5 217.9a.45 .45 0 0 1 .5-.1 .45 .45 0 0 1 .2 .5 .59 .59 0 0 1-.9-.2zM175.6 214.2a.5 .5 0 0 1 .5-.3 .5 .5 0 0 1 .4 .4 .59 .59 0 0 1-.9-.1zM175.6 216.8a.5 .5 0 0 1 .5-.2 .5 .5 0 0 1 .4 .4 .59 .59 0 0 1-.9-.2zM175.6 219.4a.5 .5 0 0 1 .5-.2 .5 .5 0 0 1 .4 .4 .59 .59 0 0 1-.9-.2zM175.6 219.5a.6 .6 0 0 1 .9 0M175.6 216.9a.6 .6 0 0 1 .9 0M175.6 214.3a.6 .6 0 0 1 .9 0M177.9 218.2a.6 .6 0 0 1 .9 0M177.9 215.6a.6 .6 0 0 1 .9 0"/>
<path d="M177.9 215.4a.42 .42 0 0 1 .5-.2 .42 .42 0 0 1 .3 .5 .47 .47 0 0 1-.8-.3zM177.9 218a.42 .42 0 0 1 .5-.2 .42 .42 0 0 1 .3 .5 .47 .47 0 0 1-.8-.3zM180.1 219.5a.6 .6 0 0 1 .9 0M180.1 216.9a.6 .6 0 0 1 .9 0M180.2 216.7a.46 .46 0 0 1 .5-.2 .46 .46 0 0 1 .3 .5 .47 .47 0 0 1-.5 .1 .47 .47 0 0 1-.3-.4zM180.2 219.3a.46 .46 0 0 1 .5-.2 .46 .46 0 0 1 .3 .5 .47 .47 0 0 1-.5 .1 .47 .47 0 0 1-.3-.4zM182.4 218.2a.6 .6 0 0 1 .9 0M182.4 218a.45 .45 0 0 1 .5-.2 .45 .45 0 0 1 .4 .5 .47 .47 0 0 1-.5 .1 .47 .47 0 0 1-.4-.4zM184.6 219.5a.6 .6 0 0 1 1 0M184.7 219.3a.48 .48 0 0 1 .5-.2 .48 .48 0 0 1 .4 .5 .49 .49 0 0 1-.6 .1 .49 .49 0 0 1-.3-.4zM169.2 220.7h.2a.5 .5 0 0 1 .7 .4h-.2a.47 .47 0 0 1-.7-.4zM169.2 220.9l.8 .2"/>
<path d="M171.3 220.4h.3a.37 .37 0 0 1 .4 0 .37 .37 0 0 1 .1 .4h-.1a.53 .53 0 0 1-.7-.4zM171.4 220.6l.7 .2M171.5 222h.2a.48 .48 0 0 1 .6 .4h-.2a.47 .47 0 0 1-.6-.4zM171.5 222.2l.8 .2M173.5 220.1h.2a.48 .48 0 0 1 .6 .3h-.2a.5 .5 0 0 1-.6-.3zM173.5 220.2l.8 .2M173.6 221.7h.2a.47 .47 0 0 1 .6 .4h-.1a.54 .54 0 0 1-.7-.4zM173.6 221.9l.8 .2M173.7 223.4l.3-.1a.48 .48 0 0 1 .6 .4h-.5zM173.8 223.5l.7 .2M175.7 221.4h.2a.43 .43 0 0 1 .7 .3h-.5zM175.8 221.5l.7 .3"/>
<path d="M175.8 223.1l.3-.1a.47 .47 0 0 1 .6 .4l-.6-.1zM175.9 223.2l.8 .2M176 224.7l.2-.1a.48 .48 0 0 1 .6 .4h-.1a.5 .5 0 0 1-.7-.3zM176 224.8l.8 .2M177.9 220.8a.6 .6 0 0 1 .9 0M177.9 220.6a.42 .42 0 0 1 .5-.2 .42 .42 0 0 1 .3 .5 .47 .47 0 0 1-.8-.3zM178 222.7h.2a.5 .5 0 0 1 .7 .3l-.3 .1a.48 .48 0 0 1-.6-.4zM178 222.8l.8 .3M178.1 224.4l.2-.1a.43 .43 0 0 1 .7 .4l-.6-.1zM178.2 224.5l.7 .2M178.2 226h.3a.37 .37 0 0 1 .4 0 .37 .37 0 0 1 .1 .3l-.6-.1zM178.3 226.1l.8 .2"/>
<path d="M179 227.5a4.7 4.7 0 0 0 2.8 .6M179.1 227.3l1.3 .6h1.4M179.1 227.3l-.1 .2M180.1 222.1a.6 .6 0 0 1 .9 0M180.2 221.9a.46 .46 0 0 1 .5-.2 .46 .46 0 0 1 .3 .5 .47 .47 0 0 1-.5 .1 .47 .47 0 0 1-.3-.4zM180.2 224h.2a.5 .5 0 0 1 .7 .3h-.6zM180.3 224.2l.7 .2M180.4 225.6h.2a.54 .54 0 0 1 .7 .4h-.3a.53 .53 0 0 1-.6-.4zM180.4 225.8l.8 .2M181.8 227.9v.2M182.4 223.4a.6 .6 0 0 1 .9 0M182.4 220.8a.6 .6 0 0 1 .9 0"/>
<path d="M182.4 220.6a.45 .45 0 0 1 .5-.2 .45 .45 0 0 1 .4 .5 .47 .47 0 0 1-.5 .1 .47 .47 0 0 1-.4-.4zM182.4 223.2a.45 .45 0 0 1 .5-.2 .45 .45 0 0 1 .4 .5 .47 .47 0 0 1-.5 .1 .47 .47 0 0 1-.4-.4zM182.5 225.3h.2a.37 .37 0 0 1 .4 0 .37 .37 0 0 1 .2 .4h-.1a.48 .48 0 0 1-.7-.4zM182.5 225.5l.8 .2M184.6 224.8a.6 .6 0 0 1 1 0M184.6 222.1a.6 .6 0 0 1 1 0M184.7 221.9a.48 .48 0 0 1 .5-.2 .48 .48 0 0 1 .4 .5 .49 .49 0 0 1-.6 .1 .49 .49 0 0 1-.3-.4zM184.7 224.5a.48 .48 0 0 1 .5-.2 .48 .48 0 0 1 .4 .5 .49 .49 0 0 1-.6 .2 .49 .49 0 0 1-.3-.5zM186.9 220.6a.48 .48 0 0 1 .6-.2 .48 .48 0 0 1 .3 .5 .49 .49 0 0 1-.5 .1 .49 .49 0 0 1-.4-.4zM186.9 223.2a.48 .48 0 0 1 .6-.2 .48 .48 0 0 1 .3 .5 .49 .49 0 0 1-.5 .2 .49 .49 0 0 1-.4-.5zM186.9 223.4a.59 .59 0 0 1 1 0M186.9 220.8a.59 .59 0 0 1 1 0"/>
<path d="M187 227.3l-5.2 .8M187.1 227.1l-5.3 .8M187.1 227.1l-.1 .2M187.1 227.3h-.1M187.1 227.1h.1M187.1 227.1v.2M189.2 222.1a.6 .6 0 0 1 .9 0M189.3 221.9a.45 .45 0 0 1 .5-.1 .45 .45 0 0 1 .3 .4 .59 .59 0 0 1-.9-.2zM192.8 223.8l-5.7 3.3M192.8 223.8v.2M192.8 224l-5.7 3.3M193.4 223l-.1 .6-.5 .4"/>
<circle cx="43.4" cy="38.1" r="1.2"/>
<circle cx="51.4" cy="38.1" r="1.2"/>
<circle cx="59.4" cy="38.1" r="1.2"/>
<circle cx="67.4" cy="38.1" r="1.2"/>
<circle cx="75.4" cy="38.1" r="1.2"/>
<circle cx="83.4" cy="38.1" r="1.2"/>
<circle cx="43.4" cy="54.1" r="1.2"/>
<circle cx="43.4" cy="46.1" r="1.2"/>
<circle cx="51.4" cy="54.1" r="1.2"/>
<circle cx="51.4" cy="46.1" r="1.2"/>
<circle cx="59.4" cy="54.1" r="1.2"/>
<circle cx="59.4" cy="46.1" r="1.2"/>
<circle cx="67.4" cy="54.1" r="1.2"/>
<circle cx="67.4" cy="46.1" r="1.2"/>
<circle cx="75.4" cy="54.1" r="1.2"/>
<circle cx="75.4" cy="46.1" r="1.2"/>
<circle cx="83.4" cy="54.1" r="1.2"/>
<circle cx="83.4" cy="46.1" r="1.2"/>
<circle cx="137.4" cy="58.6" r="2.39"/>
<circle cx="137.4" cy="42.6" r="2.39"/>
<circle cx="153.4" cy="58.6" r="2.4"/>
<circle cx="153.4" cy="42.7" r="2.4"/>
<circle cx="43.4" cy="62.1" r="1.2"/>
<circle cx="43.4" cy="78.1" r="1.2"/>
<circle cx="43.4" cy="70.1" r="1.19"/>
<circle cx="51.4" cy="62.1" r="1.2"/>
<circle cx="51.4" cy="78.1" r="1.2"/>
<circle cx="51.4" cy="70.1" r="1.19"/>
<circle cx="59.4" cy="78.1" r="1.2"/>
<circle cx="59.4" cy="62.1" r="1.2"/>
<circle cx="59.4" cy="70.1" r="1.19"/>
<circle cx="67.4" cy="78.1" r="1.2"/>
<circle cx="67.4" cy="62.1" r="1.2"/>
<circle cx="67.4" cy="70.1" r="1.19"/>
<circle cx="75.4" cy="62.1" r="1.2"/>
<circle cx="75.4" cy="78.1" r="1.2"/>
<circle cx="75.4" cy="70.1" r="1.19"/>
<circle cx="83.4" cy="62.1" r="1.2"/>
<circle cx="83.4" cy="78.1" r="1.2"/>
<circle cx="83.4" cy="70.1" r="1.19"/>
<circle cx="137.4" cy="74.6" r="2.39"/>
<circle cx="153.4" cy="74.6" r="2.4"/>
<circle cx="43.4" cy="94.1" r="1.2"/>
<circle cx="43.4" cy="86.1" r="1.2"/>
<circle cx="51.4" cy="94.1" r="1.2"/>
<circle cx="51.4" cy="86.1" r="1.2"/>
<circle cx="59.4" cy="94.1" r="1.2"/>
<circle cx="59.4" cy="86.1" r="1.2"/>
<circle cx="67.4" cy="94.1" r="1.2"/>
<circle cx="67.4" cy="86.1" r="1.2"/>
<circle cx="75.4" cy="94.1" r="1.2"/>
<circle cx="75.4" cy="86.1" r="1.2"/>
<circle cx="83.4" cy="94.1" r="1.2"/>
<circle cx="83.4" cy="86.1" r="1.2"/>
<circle cx="43.4" cy="102.1" r="1.2"/>
<circle cx="43.4" cy="118.1" r="1.2"/>
<circle cx="43.4" cy="110.1" r="1.2"/>
<circle cx="51.4" cy="102.1" r="1.2"/>
<circle cx="51.4" cy="118.1" r="1.2"/>
<circle cx="51.4" cy="110.1" r="1.2"/>
<circle cx="59.4" cy="118.1" r="1.2"/>
<circle cx="59.4" cy="102.1" r="1.2"/>
<circle cx="59.4" cy="110.1" r="1.2"/>
<circle cx="67.4" cy="118.1" r="1.2"/>
<circle cx="67.4" cy="110.1" r="1.2"/>
<circle cx="67.4" cy="102.1" r="1.2"/>
<circle cx="75.4" cy="102.1" r="1.2"/>
<circle cx="75.4" cy="118.1" r="1.2"/>
<circle cx="75.4" cy="110.1" r="1.2"/>
<circle cx="83.4" cy="102.1" r="1.2"/>
<circle cx="83.4" cy="118.1" r="1.2"/>
<circle cx="83.4" cy="110.1" r="1.2"/>
<circle cx="43.4" cy="126.1" r="1.2"/>
<circle cx="43.4" cy="134.1" r="1.2"/>
<circle cx="51.4" cy="126.1" r="1.2"/>
<circle cx="51.4" cy="134.1" r="1.2"/>
<circle cx="59.4" cy="126.1" r="1.2"/>
<circle cx="59.4" cy="134.1" r="1.2"/>
<circle cx="67.4" cy="126.1" r="1.2"/>
<circle cx="67.4" cy="134.1" r="1.2"/>
<circle cx="75.4" cy="126.1" r="1.2"/>
<circle cx="75.4" cy="134.1" r="1.2"/>
<circle cx="83.4" cy="126.1" r="1.2"/>
<circle cx="83.4" cy="134.1" r="1.2"/>
<circle cx="43.4" cy="158.1" r="1.2"/>
<circle cx="43.4" cy="150.1" r="1.2"/>
<circle cx="43.4" cy="142.1" r="1.19"/>
<circle cx="51.4" cy="158.1" r="1.2"/>
<circle cx="51.4" cy="150.1" r="1.2"/>
<circle cx="51.4" cy="142.1" r="1.19"/>
<circle cx="59.4" cy="150.1" r="1.2"/>
<circle cx="59.4" cy="158.1" r="1.2"/>
<circle cx="59.4" cy="142.1" r="1.19"/>
<circle cx="67.4" cy="150.1" r="1.2"/>
<circle cx="67.4" cy="158.1" r="1.2"/>
<circle cx="67.4" cy="142.1" r="1.19"/>
<circle cx="75.4" cy="158.1" r="1.2"/>
<circle cx="75.4" cy="150.1" r="1.2"/>
<circle cx="75.4" cy="142.1" r="1.19"/>
<circle cx="83.4" cy="158.1" r="1.2"/>
<circle cx="83.4" cy="150.1" r="1.2"/>
<circle cx="83.4" cy="142.1" r="1.19"/>
<circle cx="43.4" cy="166.1" r="1.2"/>
<circle cx="51.4" cy="166.1" r="1.2"/>
<circle cx="59.4" cy="166.1" r="1.2"/>
<circle cx="67.4" cy="166.1" r="1.2"/>
<circle cx="75.4" cy="166.1" r="1.2"/>
<circle cx="83.4" cy="166.1" r="1.2"/>
</g>
<path d="M163.4 34l-3.2-1.1-3-.6-2.5-.2h-3.2l-3.2 .5-2.7 .6-3.1 1.2-3.3 1.8-2.8 2-2.5 2.4-1.9 2.2-1.8 2.8-1.2 2.5-1.2 3.5-.7 3.2-.2 2.5v3.7l.5 3.2 .7 2.5 1.5 3.9 1.6 2.6 1.8 2.5 2.1 2.2 2.8 2.4 3.2 1.9 3 1.3 2.9 .9 3.2 .6 4 .2 2.9-.3 3.1-.6 3.2-1" fill="none" stroke="#000" stroke-width=".2"/>
<g font-size="8.5">
<text x="80.2" y="84.6">A</text>
<text x="138.2" y="102.3">DETAIL</text>
<text x="143.5" y="267.2">Plow</text>
<text x="150.7" y="283.5">P02</text>
</g>
<text font-size="7.3" x="149.6" y="249.9">Group 5</text>
<g font-size="4.7" fill="#808080">
<text x="59.7" y="16.1">100</text>
<text x="148.3" y="13.1">26</text>
<text x="48.7" y="22.8">50</text>
<text x="154.9" y="20.7">10</text>
<text x="143" y="28.6">16</text>
<text x="179.2" y="34.6" transform="rotate(-15 179.2 34.6)">4.80</text>
<text x="169.9" y="69" transform="rotate(-90 169.9 69)">16</text>
<text x="109.4" y="106" transform="rotate(-90 109.4 106)">300</text>
<text x="21.4" y="182.9" transform="rotate(-28 21.4 182.9)">R10</text>
</g>
<g font-size="4.7">
<text x="167" y="102.3">A</text>
<text x="141.5" y="110.5">SCALE 1 : 1</text>
<text x="65.3" y="209.6" transform="rotate(-90 65.3 209.6)">UP 20° R 0.74</text>
<text x="14.2" y="229.2">Thickness: 2mm</text>
</g>
<text font-size="3.9" x="196" y="280.4">A4</text>
<text font-size="3.2" x="81" y="282.8">Al, 2mm</text>
<g font-size="2">
<text x="10.7" y="239.5">UNLESS OTHERWISE SPECIFIED:</text>
<text x="44.5" y="239.5">FINISH:</text>
<text x="91.4" y="239.4">DEBUR AND</text>
<text x="10.7" y="242">DIMENSIONS ARE IN MILLIMETERS</text>
<text x="10.7" y="244.5">SURFACE FINISH:</text>
<text x="91.4" y="241.9">BREAK SHARP</text>
<text x="91.4" y="244.4">EDGES</text>
<text x="130.5" y="240.8">DO NOT SCALE DRAWING</text>
<text x="171.2" y="241">REVISION</text>
<text x="10.7" y="247">TOLERANCES:</text>
<text x="12.3" y="249.5">LINEAR:</text>
<text x="12.3" y="252">ANGULAR:</text>
<text x="24.4" y="256.9">NAME</text>
<text x="40.1" y="256.8">SIGNATURE</text>
<text x="57.3" y="256.8">DATE</text>
<text x="110.1" y="257.1">TITLE:</text>
<text x="10.3" y="260.9">DRAWN</text>
<text x="21.9" y="261">Karl Kangur</text>
<text x="54.8" y="260.8">2014-04-03</text>
<text x="10.5" y="269.3">APPV'D</text>
<text x="10.5" y="265.2">CHK'D</text>
<text x="10.6" y="273.6">MFG</text>
<text x="10.8" y="278">Q.A</text>
<text x="65.8" y="277.4">MATERIAL:</text>
<text x="110.2" y="278.5">DWG NO.</text>
<text x="65.7" y="290.4">WEIGHT:</text>
<text x="110.2" y="290.5">SCALE:1:2</text>
<text x="162.4" y="290.4">SHEET 1 OF 1</text>
</g>
</svg>
